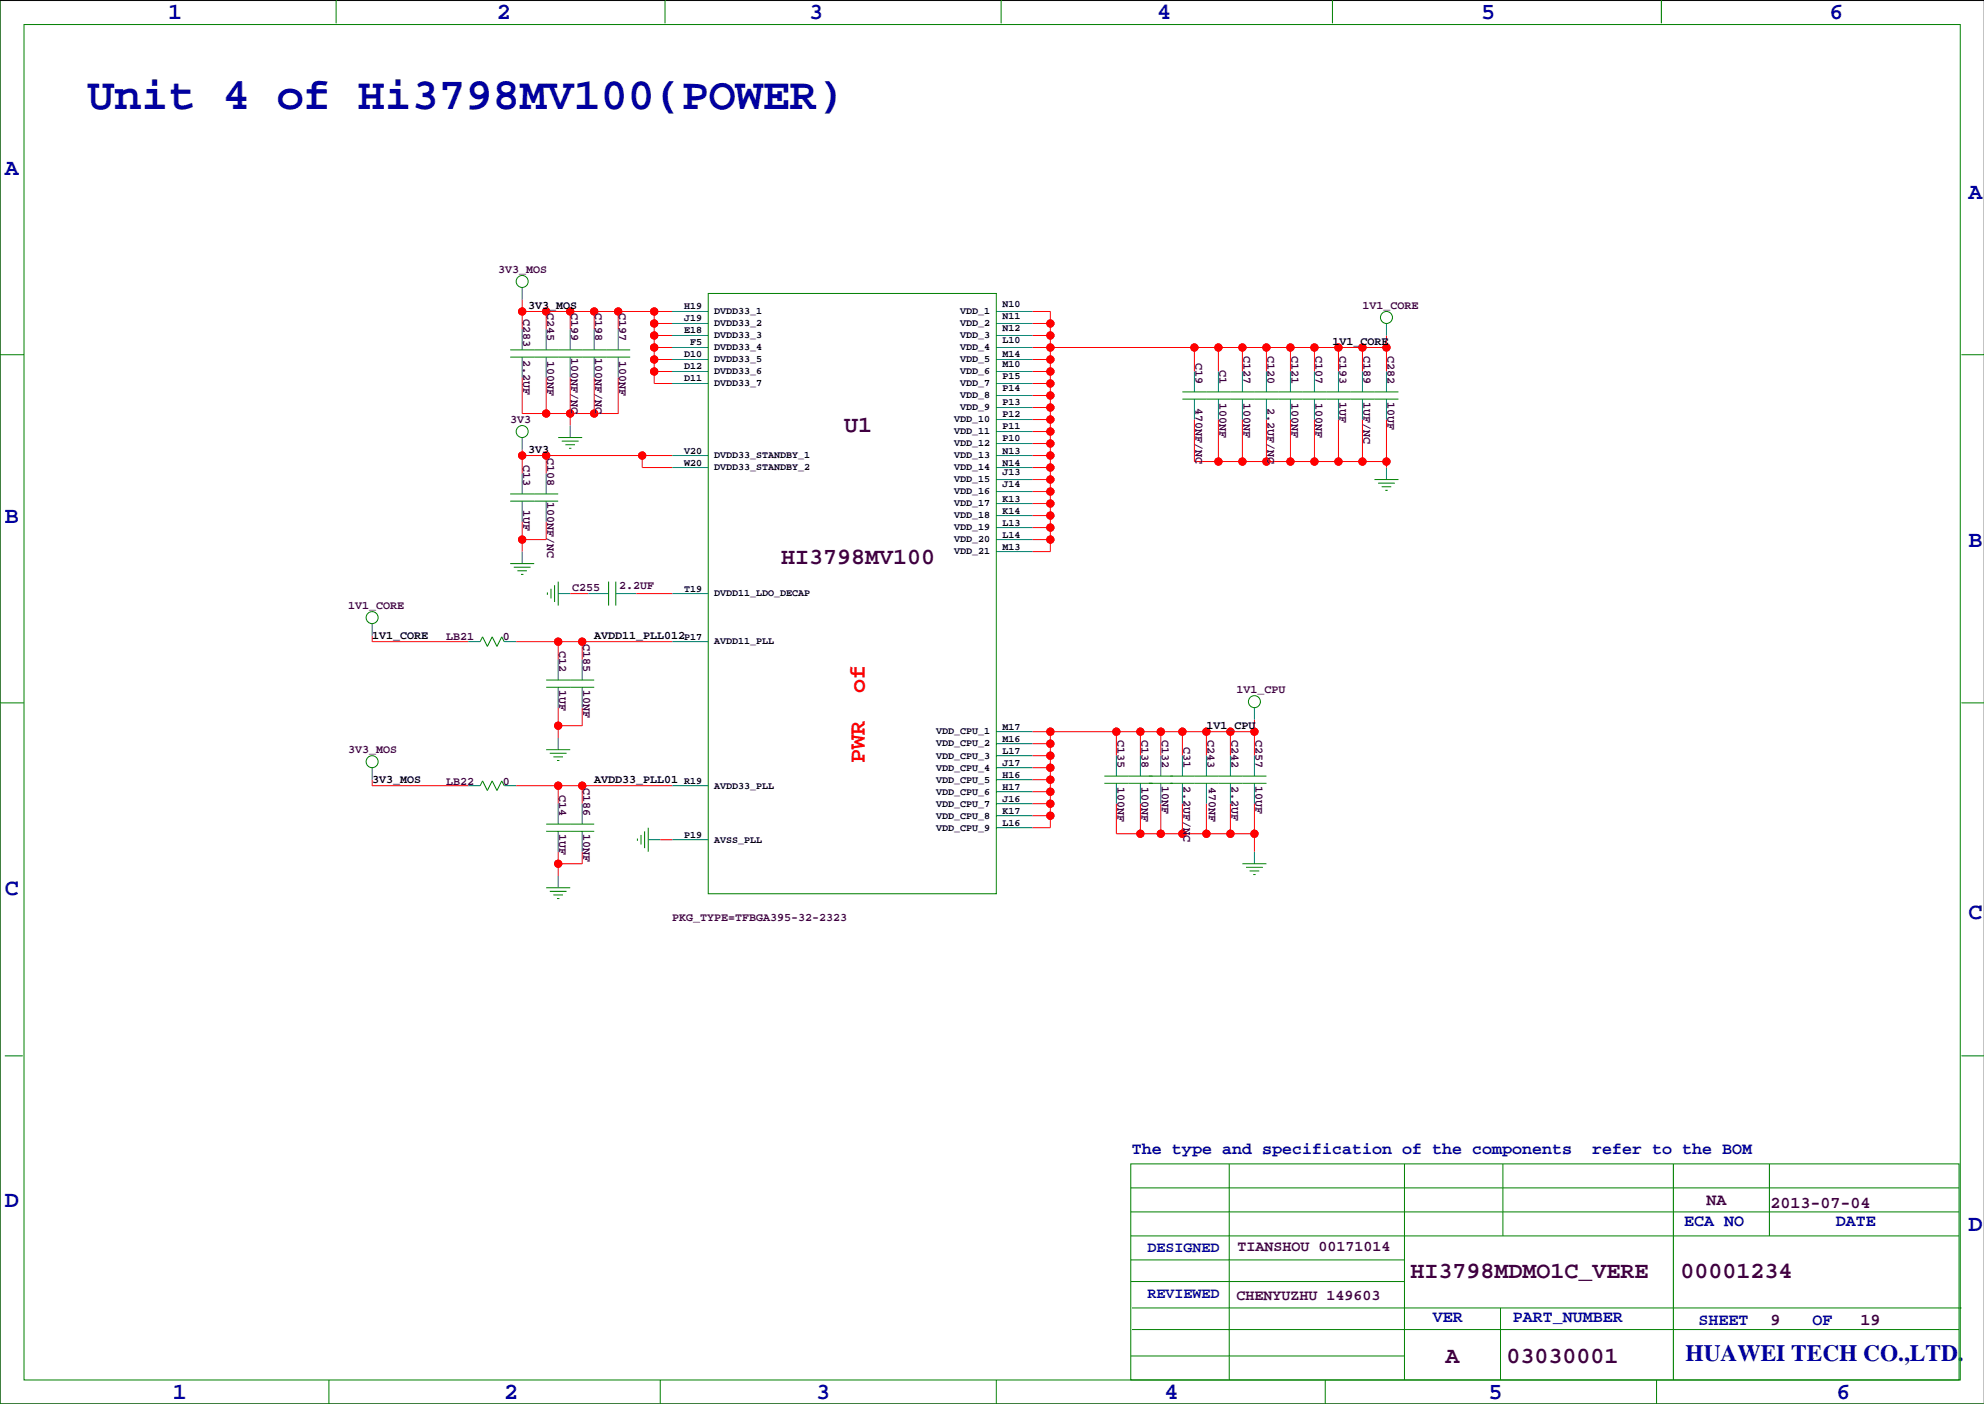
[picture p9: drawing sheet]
<svg xmlns="http://www.w3.org/2000/svg" width="420mm" height="297mm" viewBox="0 0 420 297" stroke-linecap="round" stroke-linejoin="round" font-family="sans-serif">
<path d="M419.9 .1h-419.9v296.9h419.9" fill="none" stroke="#000" stroke-width=".21"/>
<g fill="none" stroke="#f00" stroke-width=".21">
<path d="M110.5 65.9h31.7M110.5 79.9v7.6h20.3v-7.6M110.5 63.4v6.3M115.6 65.9v3.8M115.6 79.9v7.6M120.6 65.9v3.8M120.6 79.9v10.1M125.7 65.9v3.8M125.7 79.9v7.6M130.8 65.9v3.8M138.4 65.9v15.2h3.8M138.4 78.6h3.8"/>
<path d="M138.4 76.1h3.8M138.4 73.5h3.8M138.4 71h3.8M138.4 68.4h3.8M218.4 65.9h3.8v50.8h-3.8M218.4 78.6h3.8M218.4 76.1h3.8M218.4 73.5h75M218.4 71h3.8M218.4 68.4h3.8M252.7 73.5v5.1M257.8 73.5v5.1"/>
<path d="M262.9 73.5v5.1M268 73.5v5.1M273 73.5v5.1M278.1 73.5v5.1M283.2 73.5v5.1M288.3 73.5v5.1M293.4 71v7.6M110.5 96.4h31.7M110.5 95.1v5.1M115.6 96.4v3.8M135.9 96.4v2.5h6.3M218.4 98.9h3.8"/>
<path d="M218.4 96.4h3.8M218.4 91.3h3.8M218.4 88.8h3.8M218.4 86.2h3.8M218.4 83.7h3.8M218.4 81.1h3.8M218.4 93.8h3.8M252.7 88.8v8.8h40.7M257.8 88.8v8.8M262.9 88.8v8.8M268 88.8v8.8M273 88.8v8.8"/>
<path d="M278.1 88.8v8.8M283.2 88.8v8.8M288.3 88.8v8.8M293.4 88.8v10.1M110.5 110.3v6.4M115.6 110.3v3.9h-5.1M218.4 114.2h3.8M218.4 111.6h3.8M218.4 101.5h3.8M218.4 104h3.8M218.4 106.5h3.8M218.4 109.1h3.8"/>
<path d="M78.7 134.5v1.2h20.4M109.2 135.7h33M118.1 135.7v3.9M120.6 125.6h3.9M123.2 135.7v3.9M134.6 125.6h7.6M118.1 149.7v6.4M123.2 149.7v3.8h-5.1M218.4 159.9h3.8M218.4 157.3h3.8M218.4 154.8h47M222.2 154.8v20.3h-3.8"/>
<path d="M236.2 154.8v5.1M241.3 154.8v5.1M245.6 154.8v5.1M250.2 154.8v5.1M255.3 154.8v5.1M260.3 154.8v5.1M265.4 152.3v7.6M78.7 165v1.2h20.4M109.2 166.2h33M118.1 166.2v3.8M123.2 166.2v3.8M139.7 177.7h2.5"/>
<path d="M218.4 165h3.8M218.4 162.4h3.8M218.4 167.5h3.8M218.4 172.6h3.8M218.4 170h3.8M236.2 170v6.4h29.2M241.3 170v6.4M245.6 170v6.4M250.2 170v6.4M255.3 170v6.4M260.3 170v6.4M265.4 170v10.2"/>
<path d="M118.1 180.2v5.1M123.2 180.2v2.5h-5.1"/>
<circle cx="110.5" cy="65.9" r=".76"/>
<circle cx="115.6" cy="65.9" r=".76"/>
<circle cx="120.7" cy="65.9" r=".76"/>
<circle cx="125.7" cy="65.9" r=".76"/>
<circle cx="130.8" cy="65.9" r=".76"/>
<circle cx="138.4" cy="71" r=".76"/>
<circle cx="138.4" cy="78.6" r=".76"/>
<circle cx="138.4" cy="65.9" r=".76"/>
<circle cx="138.4" cy="73.5" r=".76"/>
<circle cx="138.4" cy="76.1" r=".76"/>
<circle cx="138.4" cy="68.4" r=".76"/>
<circle cx="222.3" cy="71" r=".76"/>
<circle cx="222.3" cy="78.6" r=".76"/>
<circle cx="222.3" cy="73.5" r=".76"/>
<circle cx="222.3" cy="76.1" r=".76"/>
<circle cx="222.3" cy="68.4" r=".76"/>
<circle cx="252.7" cy="73.5" r=".76"/>
<circle cx="257.8" cy="73.5" r=".76"/>
<circle cx="262.9" cy="73.5" r=".76"/>
<circle cx="268" cy="73.5" r=".76"/>
<circle cx="273.1" cy="73.5" r=".76"/>
<circle cx="278.1" cy="73.5" r=".76"/>
<circle cx="283.2" cy="73.5" r=".76"/>
<circle cx="288.3" cy="73.5" r=".76"/>
<circle cx="293.4" cy="73.5" r=".76"/>
<circle cx="110.5" cy="96.4" r=".76"/>
<circle cx="115.6" cy="96.4" r=".76"/>
<circle cx="115.6" cy="87.5" r=".76"/>
<circle cx="120.7" cy="87.5" r=".76"/>
<circle cx="125.7" cy="87.5" r=".76"/>
<circle cx="135.9" cy="96.4" r=".76"/>
<circle cx="222.3" cy="83.7" r=".76"/>
<circle cx="222.3" cy="96.4" r=".76"/>
<circle cx="222.3" cy="91.3" r=".76"/>
<circle cx="222.3" cy="86.2" r=".76"/>
<circle cx="222.3" cy="98.9" r=".76"/>
<circle cx="222.3" cy="88.8" r=".76"/>
<circle cx="222.3" cy="81.1" r=".76"/>
<circle cx="222.3" cy="93.8" r=".76"/>
<circle cx="257.8" cy="97.6" r=".76"/>
<circle cx="262.9" cy="97.6" r=".76"/>
<circle cx="268" cy="97.6" r=".76"/>
<circle cx="273.1" cy="97.6" r=".76"/>
<circle cx="278.1" cy="97.6" r=".76"/>
<circle cx="283.2" cy="97.6" r=".76"/>
<circle cx="288.3" cy="97.6" r=".76"/>
<circle cx="293.4" cy="97.6" r=".76"/>
<circle cx="110.5" cy="114.2" r=".76"/>
<circle cx="222.3" cy="109.1" r=".76"/>
<circle cx="222.3" cy="104" r=".76"/>
<circle cx="222.3" cy="111.6" r=".76"/>
<circle cx="222.3" cy="101.5" r=".76"/>
<circle cx="222.3" cy="114.2" r=".76"/>
<circle cx="222.3" cy="106.5" r=".76"/>
<circle cx="118.1" cy="135.7" r=".76"/>
<circle cx="123.2" cy="135.7" r=".76"/>
<circle cx="118.1" cy="153.5" r=".76"/>
<circle cx="222.3" cy="157.3" r=".76"/>
<circle cx="222.3" cy="159.9" r=".76"/>
<circle cx="222.3" cy="154.8" r=".76"/>
<circle cx="236.2" cy="154.8" r=".76"/>
<circle cx="241.3" cy="154.8" r=".76"/>
<circle cx="245.6" cy="154.8" r=".76"/>
<circle cx="250.2" cy="154.8" r=".76"/>
<circle cx="255.3" cy="154.8" r=".76"/>
<circle cx="260.4" cy="154.8" r=".76"/>
<circle cx="265.4" cy="154.8" r=".76"/>
<circle cx="118.1" cy="166.2" r=".76"/>
<circle cx="123.2" cy="166.2" r=".76"/>
<circle cx="222.3" cy="162.4" r=".76"/>
<circle cx="222.3" cy="165" r=".76"/>
<circle cx="222.3" cy="170" r=".76"/>
<circle cx="222.3" cy="172.6" r=".76"/>
<circle cx="222.3" cy="167.5" r=".76"/>
<circle cx="241.3" cy="176.4" r=".76"/>
<circle cx="245.6" cy="176.4" r=".76"/>
<circle cx="250.2" cy="176.4" r=".76"/>
<circle cx="255.3" cy="176.4" r=".76"/>
<circle cx="260.4" cy="176.4" r=".76"/>
<circle cx="265.4" cy="176.4" r=".76"/>
<circle cx="118.1" cy="182.7" r=".76"/>
</g>
<g fill="#f00" stroke="#f00" stroke-width=".21">
<circle cx="265.4" cy="154.8" r=".76"/>
<circle cx="260.4" cy="154.8" r=".76"/>
<circle cx="255.3" cy="154.8" r=".76"/>
<circle cx="250.2" cy="154.8" r=".76"/>
<circle cx="245.6" cy="154.8" r=".76"/>
<circle cx="241.3" cy="154.8" r=".76"/>
<circle cx="236.2" cy="154.8" r=".76"/>
<circle cx="222.3" cy="154.8" r=".76"/>
<circle cx="222.3" cy="157.3" r=".76"/>
<circle cx="222.3" cy="159.9" r=".76"/>
<circle cx="222.3" cy="162.4" r=".76"/>
<circle cx="222.3" cy="165" r=".76"/>
<circle cx="222.3" cy="167.5" r=".76"/>
<circle cx="222.3" cy="172.6" r=".76"/>
<circle cx="222.3" cy="170" r=".76"/>
<circle cx="293.4" cy="73.5" r=".76"/>
<circle cx="288.3" cy="73.5" r=".76"/>
<circle cx="283.2" cy="73.5" r=".76"/>
<circle cx="278.1" cy="73.5" r=".76"/>
<circle cx="273.1" cy="73.5" r=".76"/>
<circle cx="268" cy="73.5" r=".76"/>
<circle cx="262.9" cy="73.5" r=".76"/>
<circle cx="257.8" cy="73.5" r=".76"/>
<circle cx="252.7" cy="73.5" r=".76"/>
<circle cx="222.3" cy="68.4" r=".76"/>
<circle cx="222.3" cy="71" r=".76"/>
<circle cx="222.3" cy="73.5" r=".76"/>
<circle cx="222.3" cy="76.1" r=".76"/>
<circle cx="222.3" cy="78.6" r=".76"/>
<circle cx="222.3" cy="81.1" r=".76"/>
<circle cx="222.3" cy="83.7" r=".76"/>
<circle cx="222.3" cy="86.2" r=".76"/>
<circle cx="222.3" cy="88.8" r=".76"/>
<circle cx="222.3" cy="91.3" r=".76"/>
<circle cx="222.3" cy="93.8" r=".76"/>
<circle cx="222.3" cy="96.4" r=".76"/>
<circle cx="222.3" cy="98.9" r=".76"/>
<circle cx="222.3" cy="101.5" r=".76"/>
<circle cx="222.3" cy="104" r=".76"/>
<circle cx="222.3" cy="106.5" r=".76"/>
<circle cx="222.3" cy="109.1" r=".76"/>
<circle cx="222.3" cy="111.6" r=".76"/>
<circle cx="222.3" cy="114.2" r=".76"/>
<circle cx="138.4" cy="78.6" r=".76"/>
<circle cx="138.4" cy="76.1" r=".76"/>
<circle cx="138.4" cy="73.5" r=".76"/>
<circle cx="138.4" cy="71" r=".76"/>
<circle cx="138.4" cy="68.4" r=".76"/>
<circle cx="138.4" cy="65.9" r=".76"/>
<circle cx="110.5" cy="65.9" r=".76"/>
<circle cx="115.6" cy="65.9" r=".76"/>
<circle cx="120.7" cy="65.9" r=".76"/>
<circle cx="125.7" cy="65.9" r=".76"/>
<circle cx="130.8" cy="65.9" r=".76"/>
<circle cx="110.5" cy="96.4" r=".76"/>
<circle cx="135.9" cy="96.4" r=".76"/>
<circle cx="115.6" cy="96.4" r=".76"/>
<circle cx="118.1" cy="135.7" r=".76"/>
<circle cx="123.2" cy="135.7" r=".76"/>
<circle cx="118.1" cy="166.2" r=".76"/>
<circle cx="123.2" cy="166.2" r=".76"/>
<circle cx="241.3" cy="176.4" r=".76"/>
<circle cx="245.6" cy="176.4" r=".76"/>
<circle cx="250.2" cy="176.4" r=".76"/>
<circle cx="255.3" cy="176.4" r=".76"/>
<circle cx="260.4" cy="176.4" r=".76"/>
<circle cx="265.4" cy="176.4" r=".76"/>
<circle cx="120.7" cy="87.5" r=".76"/>
<circle cx="125.7" cy="87.5" r=".76"/>
<circle cx="115.6" cy="87.5" r=".76"/>
<circle cx="110.5" cy="114.2" r=".76"/>
<circle cx="118.1" cy="153.5" r=".76"/>
<circle cx="118.1" cy="182.7" r=".76"/>
<circle cx="257.8" cy="97.6" r=".76"/>
<circle cx="262.9" cy="97.6" r=".76"/>
<circle cx="268" cy="97.6" r=".76"/>
<circle cx="273.1" cy="97.6" r=".76"/>
<circle cx="278.1" cy="97.6" r=".76"/>
<circle cx="283.2" cy="97.6" r=".76"/>
<circle cx="288.3" cy="97.6" r=".76"/>
<circle cx="293.4" cy="97.6" r=".76"/>
</g>
<g fill="none" stroke="#008080" stroke-width=".21">
<path d="M110.5 60.8v2.6M110.5 69.7v4.3M110.5 75.6v4.3M115.6 69.7v4.3M115.6 75.6v4.3M120.6 69.7v4.3M120.6 75.6v4.3M125.7 69.7v4.3M125.7 75.6v4.3M130.8 69.7v4.3M130.8 75.6v4.3M142.2 78.6h7.7"/>
<path d="M142.2 76.1h7.7M142.2 71h7.7M142.2 68.4h7.7M142.2 65.9h7.7M142.2 73.5h7.7M210.8 78.6h7.6M210.8 76.1h7.6M210.8 71h7.6M210.8 68.4h7.6M210.8 65.9h7.6M210.8 73.5h7.6M252.7 78.6v4.3"/>
<path d="M257.8 78.6v4.3M262.9 78.6v4.3M268 78.6v4.3M273 78.6v4.3M278.1 78.6v4.3M283.2 78.6v4.3M288.3 78.6v4.3M293.4 68.4v2.6M293.4 78.6v4.3M110.5 92.6v2.5M120.6 90v2.6M142.2 81.1h7.7"/>
<path d="M142.2 96.4h7.7M142.2 98.9h7.7M210.8 81.1h7.6M210.8 96.4h7.6M210.8 98.9h7.6M210.8 93.8h7.6M210.8 91.3h7.6M210.8 88.8h7.6M210.8 86.2h7.6M210.8 83.7h7.6M252.7 84.4v4.4M257.8 84.4v4.4"/>
<path d="M262.9 84.4v4.4M268 84.4v4.4M273 84.4v4.4M278.1 84.4v4.4M283.2 84.4v4.4M288.3 84.4v4.4M293.4 84.4v4.4M293.4 98.9v2.6M110.5 100.2v4.3M110.5 106v4.3M110.5 116.7v2.5M115.6 100.2v4.3"/>
<path d="M115.6 106v4.3M210.8 101.5h7.6M210.8 104h7.6M210.8 106.5h7.6M210.8 109.1h7.6M210.8 114.2h7.6M210.8 111.6h7.6M210.8 116.7h7.6M78.7 131.9v2.6M99.1 135.7h2.5M106.7 135.7h2.5M118.1 139.6v4.3"/>
<path d="M118.1 125.6h2.5M123.2 139.6v4.3M124.5 125.6h4.3M130.3 125.6h4.3M142.2 125.6h7.7M142.2 135.7h7.7M118.1 145.4v4.3M118.1 156.1v2.5M123.2 145.4v4.3M210.8 154.8h7.6M210.8 157.3h7.6M210.8 159.9h7.6"/>
<path d="M236.2 159.9v4.3M241.3 159.9v4.3M245.6 159.9v4.3M250.2 159.9v4.3M255.3 159.9v4.3M260.3 159.9v4.3M265.4 149.7v2.6M265.4 159.9v4.3M78.7 162.4v2.6M99.1 166.2h2.5M106.7 166.2h2.5M118.1 170v4.4"/>
<path d="M118.1 175.9v4.3M123.2 170v4.4M123.2 175.9v4.3M137.2 177.7h2.5M142.2 177.7h7.7M142.2 166.2h7.7M210.8 175.1h7.6M210.8 167.5h7.6M210.8 162.4h7.6M210.8 170h7.6M210.8 165h7.6M210.8 172.6h7.6"/>
<path d="M236.2 165.7v4.3M241.3 165.7v4.3M245.6 165.7v4.3M250.2 165.7v4.3M255.3 165.7v4.3M260.3 165.7v4.3M265.4 165.7v4.3M118.1 185.3v2.5M265.4 180.2v2.5"/>
</g>
<g fill="none" stroke="#008000" stroke-width=".21">
<path d="M0 -.1v297.1h419.9M71.1 0v4.9M140.7 0v4.9M211.8 0v4.9M281.9 0v4.9M351.5 0v4.9M5.1 5.2h409.7v286.8h-409.7zM0 75h5.1M107.9 74h25.4M107.9 75.6h25.4M149.9 62.1h60.9v127h-60.9zM415 75h4.9"/>
<path d="M118.1 92.6h5.1M118.9 93.3h3.5M119.6 94.1h2.1M120.4 94.9h.5M250.2 82.9h45.7M250.2 84.4h45.7M107.9 119.2h5.1M107.9 104.5h10.2M107.9 106h10.2M290.8 101.5h5.1M291.6 102.2h3.5M292.4 103h2"/>
<path d="M293.1 103.7h.5M101.6 135.7l.5-1 1 2.1 1-2.1 1.1 2.1 1-2.1 .5 1M108.7 120h3.6M109.5 120.8h2M110.2 121.5h.5M115.8 125.3v.5M116.6 124.6v2M117.3 123.8v3.6M118.1 123v5.1M128.8 123v5.1M130.3 123v5.1M0 148.7h5.1"/>
<path d="M115.6 158.6h5M115.6 143.9h10.1M115.6 145.4h10.1M116.3 159.4h3.6M415 148.7h4.9M101.6 166.2l.5-1 1 2 1-2 1.1 2 1-2 .5 1M115.6 174.4h10.1M115.6 175.9h10.1M117.1 160.1h2M117.9 160.9h.5M134.9 177.4v.5M135.6 176.6v2.1"/>
<path d="M136.4 175.9v3.5M137.2 175.1v5.1M233.7 164.2h34.3M233.7 165.7h34.3M115.6 187.8h5M116.3 188.6h3.6M117.1 189.3h2M117.9 190.1h.5M262.9 182.7h5.1M263.7 183.5h3.5M264.4 184.3h2M265.2 185h.5"/>
<path d="M1 223.4h3.8M415 223.4h4.9M239.3 246.2h175.2v45.8h-175.2zM239.3 251.3h175.2M239.3 256.4h175.2M260.1 246.2v45.8M297.2 246.2v45.8M318 246.2v15.3M354.1 246.2v45.8M374.4 246.2v15.3M239.3 266.6h57.9M239.3 261.5h175.2"/>
<path d="M239.3 271.1h57.9M239.5 276.7h175.5M317.5 276.7v15.3M69.6 292v5M139.7 292v5M210.8 292v5M239.3 286.9h57.9M239.5 281.3h175M280.4 292v5M350.5 292v5M383.5 287.4h.1"/>
<circle cx="110.5" cy="59.5" r="1.27"/>
<circle cx="293.4" cy="67.2" r="1.27"/>
<circle cx="110.5" cy="91.3" r="1.27"/>
<circle cx="78.7" cy="130.7" r="1.27"/>
<circle cx="265.4" cy="148.4" r="1.27"/>
<circle cx="78.7" cy="161.1" r="1.27"/>
</g>
<text font-size="9.5" fill="#0000a0" x="18.5" y="23.1">Unit 4 of Hi3798MV100(POWER)</text>
<g font-size="4.9" fill="#0000a0">
<text x="35.6" y="3.9">1</text>
<text x="105.2" y="3.9">2</text>
<text x="171.2" y="3.9">3</text>
<text x="244.9" y="3.9">4</text>
<text x="313.4" y="3.9">5</text>
<text x="387.1" y="3.9">6</text>
<text x="1" y="36.9">A</text>
<text x="416.6" y="42">A</text>
<text x="1" y="110.6">B</text>
<text x="416.6" y="115.7">B</text>
<text x="1" y="189.3">C</text>
<text x="416.6" y="194.4">C</text>
<text x="1" y="255.4">D</text>
<text x="416.6" y="260.5">D</text>
<text x="356.6" y="288">HUAWEI TECH CO.,LTD.</text>
<text x="36.6" y="296">1</text>
<text x="106.7" y="296">2</text>
<text x="172.7" y="296">3</text>
<text x="246.4" y="296">4</text>
<text x="315" y="296">5</text>
<text x="388.6" y="296">6</text>
</g>
<g font-size="4.9" fill="#400040">
<text x="178.6" y="91.4">U1</text>
<text x="165.3" y="119.4">HI3798MV100</text>
<text x="298.5" y="270.5">HI3798MDMO1C_VERE</text>
<text x="355.6" y="270.5">00001234</text>
<text x="305.9" y="288.3">A</text>
<text x="318.8" y="288.3">03030001</text>
</g>
<g font-size="4.9" fill="#f00">
<text x="183" y="146.5" transform="rotate(-90 183 146.5)">of</text>
<text x="183" y="161.4" transform="rotate(-90 183 161.4)">PWR</text>
</g>
<g font-size="3.5" fill="#0000a0">
<text x="239.5" y="244.2">The type and specification of the components</text>
<text x="336.9" y="244.2">refer to the BOM</text>
<text x="356.4" y="259.4">ECA NO</text>
<text x="388.5" y="259.4">DATE</text>
<text x="303.1" y="279.7">VER</text>
<text x="320.1" y="279.7">PART_NUMBER</text>
<text x="359.4" y="280.3">SHEET</text>
<text x="383.5" y="280.3">OF</text>
</g>
<g font-size="3.5" fill="#400040">
<text x="361.1" y="254.9">NA</text>
<text x="374.6" y="255.7">2013-07-04</text>
<text x="374.6" y="280.3">9</text>
<text x="393.7" y="280.3">19</text>
</g>
<g font-size="3.2" fill="#0000a0">
<text x="242.8" y="264.9">DESIGNED</text>
<text x="242.8" y="274.5">REVIEWED</text>
</g>
<g font-size="3.2" fill="#400040">
<text x="261.9" y="264.7">TIANSHOU 00171014</text>
<text x="261.6" y="275.1">CHENYUZHU 149603</text>
</g>
<g font-size="2.5" fill="#400040">
<text x="105.4" y="57.8">3V3_MOS</text>
<text x="288.3" y="65.4">1V1_CORE</text>
<text x="110.7" y="67.6" transform="rotate(90 110.7 67.6)">C283</text>
<text x="115.8" y="66.3" transform="rotate(90 115.8 66.3)">C245</text>
<text x="120.9" y="66.3" transform="rotate(90 120.9 66.3)">C199</text>
<text x="126" y="66.3" transform="rotate(90 126 66.3)">C198</text>
<text x="131" y="66.3" transform="rotate(90 131 66.3)">C197</text>
<text x="110.7" y="76.1" transform="rotate(90 110.7 76.1)">2.2UF</text>
<text x="115.8" y="76.3" transform="rotate(90 115.8 76.3)">100NF</text>
<text x="120.9" y="75.6" transform="rotate(90 120.9 75.6)">100NF/NC</text>
<text x="126" y="75.6" transform="rotate(90 126 75.6)">100NF/NC</text>
<text x="131" y="76.3" transform="rotate(90 131 76.3)">100NF</text>
<text x="253" y="76.7" transform="rotate(90 253 76.7)">C19</text>
<text x="263.1" y="75.2" transform="rotate(90 263.1 75.2)">C127</text>
<text x="268.2" y="75.2" transform="rotate(90 268.2 75.2)">C120</text>
<text x="273.3" y="75.2" transform="rotate(90 273.3 75.2)">C121</text>
<text x="278.4" y="75.2" transform="rotate(90 278.4 75.2)">C107</text>
<text x="283.4" y="75.2" transform="rotate(90 283.4 75.2)">C193</text>
<text x="288.5" y="75.2" transform="rotate(90 288.5 75.2)">C189</text>
<text x="293.6" y="75.2" transform="rotate(90 293.6 75.2)">C282</text>
<text x="258" y="78.2" transform="rotate(90 258 78.2)">C1</text>
<text x="107.9" y="89.5">3V3</text>
<text x="253" y="86.2" transform="rotate(90 253 86.2)">470NF/NC</text>
<text x="258" y="85.2" transform="rotate(90 258 85.2)">100NF</text>
<text x="263.1" y="85.2" transform="rotate(90 263.1 85.2)">100NF</text>
<text x="268.2" y="86.2" transform="rotate(90 268.2 86.2)">2.2UF/NC</text>
<text x="273.3" y="85.2" transform="rotate(90 273.3 85.2)">100NF</text>
<text x="278.4" y="85.2" transform="rotate(90 278.4 85.2)">100NF</text>
<text x="283.4" y="84.9" transform="rotate(90 283.4 84.9)">1UF</text>
<text x="288.5" y="84.9" transform="rotate(90 288.5 84.9)">1UF/NC</text>
<text x="293.6" y="84.9" transform="rotate(90 293.6 84.9)">10UF</text>
<text x="110.7" y="98.3" transform="rotate(90 110.7 98.3)">C13</text>
<text x="115.8" y="96.8" transform="rotate(90 115.8 96.8)">C108</text>
<text x="110.7" y="107.8" transform="rotate(90 110.7 107.8)">1UF</text>
<text x="115.8" y="106.1" transform="rotate(90 115.8 106.1)">100NF/NC</text>
<text x="121.1" y="125.1">C255</text>
<text x="131" y="124.7">2.2UF</text>
<text x="73.7" y="128.9">1V1_CORE</text>
<text x="94.4" y="135.5">LB21</text>
<text x="106.4" y="135.5">0</text>
<text x="118.3" y="137.7" transform="rotate(90 118.3 137.7)">C12</text>
<text x="123.4" y="136.2" transform="rotate(90 123.4 136.2)">C185</text>
<text x="118.3" y="145.9" transform="rotate(90 118.3 145.9)">1UF</text>
<text x="123.4" y="145.9" transform="rotate(90 123.4 145.9)">10NF</text>
<text x="261.6" y="146.7">1V1_CPU</text>
<text x="73.7" y="159.4">3V3_MOS</text>
<text x="236.4" y="156.5" transform="rotate(90 236.4 156.5)">C135</text>
<text x="241.5" y="156.5" transform="rotate(90 241.5 156.5)">C138</text>
<text x="245.8" y="156.5" transform="rotate(90 245.8 156.5)">C132</text>
<text x="250.4" y="158" transform="rotate(90 250.4 158)">C31</text>
<text x="255.5" y="156.5" transform="rotate(90 255.5 156.5)">C243</text>
<text x="260.6" y="156.5" transform="rotate(90 260.6 156.5)">C242</text>
<text x="265.7" y="156.5" transform="rotate(90 265.7 156.5)">C257</text>
<text x="94.4" y="166">LB22</text>
<text x="106.4" y="166">0</text>
<text x="123.4" y="166.7" transform="rotate(90 123.4 166.7)">C186</text>
<text x="236.4" y="166.4" transform="rotate(90 236.4 166.4)">100NF</text>
<text x="241.5" y="166.4" transform="rotate(90 241.5 166.4)">100NF</text>
<text x="245.8" y="166.2" transform="rotate(90 245.8 166.2)">10NF</text>
<text x="250.4" y="166.2" transform="rotate(90 250.4 166.2)">2.2UF/NC</text>
<text x="255.8" y="166.5" transform="rotate(90 255.8 166.5)">470NF</text>
<text x="260.6" y="166.2" transform="rotate(90 260.6 166.2)">2.2UF</text>
<text x="265.7" y="166.2" transform="rotate(90 265.7 166.2)">10UF</text>
<text x="118.3" y="168.1" transform="rotate(90 118.3 168.1)">C14</text>
<text x="118.3" y="176.4" transform="rotate(90 118.3 176.4)">1UF</text>
<text x="123.4" y="176.4" transform="rotate(90 123.4 176.4)">10NF</text>
<text x="142.2" y="194.9">PKG_TYPE=TFBGA395-32-2323</text>
</g>
<g font-size="2.5">
<text x="111.8" y="65.4">3V3_MOS</text>
<text x="281.9" y="73">1V1_CORE</text>
<text x="111.8" y="95.9">3V3</text>
<text x="78.7" y="135.2">1V1_CORE</text>
<text x="125.7" y="135.2">AVDD11_PLL012</text>
<text x="255.3" y="154.3">1V1_CPU</text>
<text x="78.7" y="165.7">3V3_MOS</text>
<text x="125.7" y="165.7">AVDD33_PLL01</text>
</g>
<g font-size="2.1">
<text x="144.8" y="65.5">H19</text>
<text x="212.1" y="65">N10</text>
<text x="144.8" y="70.5">E18</text>
<text x="144.8" y="68">J19</text>
<text x="151.1" y="71.6">DVDD33_3</text>
<text x="151.1" y="69">DVDD33_2</text>
<text x="151.1" y="66.5">DVDD33_1</text>
<text x="203.2" y="71.6">VDD_3</text>
<text x="203.2" y="69">VDD_2</text>
<text x="203.2" y="66.5">VDD_1</text>
<text x="212.1" y="70.1">N12</text>
<text x="212.1" y="67.5">N11</text>
<text x="144.8" y="75.6">D10</text>
<text x="146" y="73.1">F5</text>
<text x="151.1" y="76.7">DVDD33_5</text>
<text x="151.1" y="74.1">DVDD33_4</text>
<text x="203.2" y="74.1">VDD_4</text>
<text x="203.2" y="76.7">VDD_5</text>
<text x="212.1" y="72.6">L10</text>
<text x="212.1" y="77.7">M10</text>
<text x="212.1" y="75.6">M14</text>
<text x="144.8" y="80.7">D11</text>
<text x="144.8" y="78.2">D12</text>
<text x="151.1" y="81.7">DVDD33_7</text>
<text x="151.1" y="79.2">DVDD33_6</text>
<text x="203.2" y="81.7">VDD_7</text>
<text x="203.2" y="79.2">VDD_6</text>
<text x="212.1" y="82.8">P14</text>
<text x="212.1" y="80.2">P15</text>
<text x="201.9" y="89.4">VDD_10</text>
<text x="203.2" y="86.8">VDD_9</text>
<text x="203.2" y="84.3">VDD_8</text>
<text x="212.1" y="88.3">P12</text>
<text x="212.1" y="85.8">P13</text>
<text x="144.8" y="95.9">V20</text>
<text x="201.9" y="94.4">VDD_12</text>
<text x="201.9" y="91.9">VDD_11</text>
<text x="212.1" y="93.4">P10</text>
<text x="212.1" y="90.9">P11</text>
<text x="212.1" y="95.9">N13</text>
<text x="144.8" y="98.5">W20</text>
<text x="151.1" y="97">DVDD33_STANDBY_1</text>
<text x="151.1" y="99.5">DVDD33_STANDBY_2</text>
<text x="201.9" y="99.5">VDD_14</text>
<text x="201.9" y="97">VDD_13</text>
<text x="212.1" y="100.6">J13</text>
<text x="212.1" y="98.5">N14</text>
<text x="201.9" y="102.1">VDD_15</text>
<text x="201.9" y="104.6">VDD_16</text>
<text x="201.9" y="107.1">VDD_17</text>
<text x="212.1" y="103.1">J14</text>
<text x="212.1" y="106.1">K13</text>
<text x="201.9" y="109.7">VDD_18</text>
<text x="201.9" y="112.2">VDD_19</text>
<text x="212.1" y="108.6">K14</text>
<text x="212.1" y="113.7">L14</text>
<text x="212.1" y="111.2">L13</text>
<text x="201.9" y="114.8">VDD_20</text>
<text x="201.9" y="117.3">VDD_21</text>
<text x="212.1" y="116.3">M13</text>
<text x="144.8" y="125.2">T19</text>
<text x="151.1" y="126.2">DVDD11_LDO_DECAP</text>
<text x="144.8" y="135.3">P17</text>
<text x="151.1" y="136.3">AVDD11_PLL</text>
<text x="198.1" y="155.4">VDD_CPU_1</text>
<text x="212.1" y="154.4">M17</text>
<text x="198.1" y="157.9">VDD_CPU_2</text>
<text x="198.1" y="160.5">VDD_CPU_3</text>
<text x="212.1" y="156.9">M16</text>
<text x="212.1" y="162">J17</text>
<text x="212.1" y="159.4">L17</text>
<text x="144.8" y="165.8">R19</text>
<text x="151.1" y="166.8">AVDD33_PLL</text>
<text x="198.1" y="163">VDD_CPU_4</text>
<text x="198.1" y="165.6">VDD_CPU_5</text>
<text x="212.1" y="167.1">H17</text>
<text x="212.1" y="164.5">H16</text>
<text x="198.1" y="168.1">VDD_CPU_6</text>
<text x="198.1" y="170.6">VDD_CPU_7</text>
<text x="198.1" y="173.2">VDD_CPU_8</text>
<text x="212.1" y="169.6">J16</text>
<text x="212.1" y="172.1">K17</text>
<text x="144.8" y="177.2">P19</text>
<text x="151.1" y="178.3">AVSS_PLL</text>
<text x="198.1" y="175.7">VDD_CPU_9</text>
<text x="212.1" y="174.7">L16</text>
</g>
</svg>
